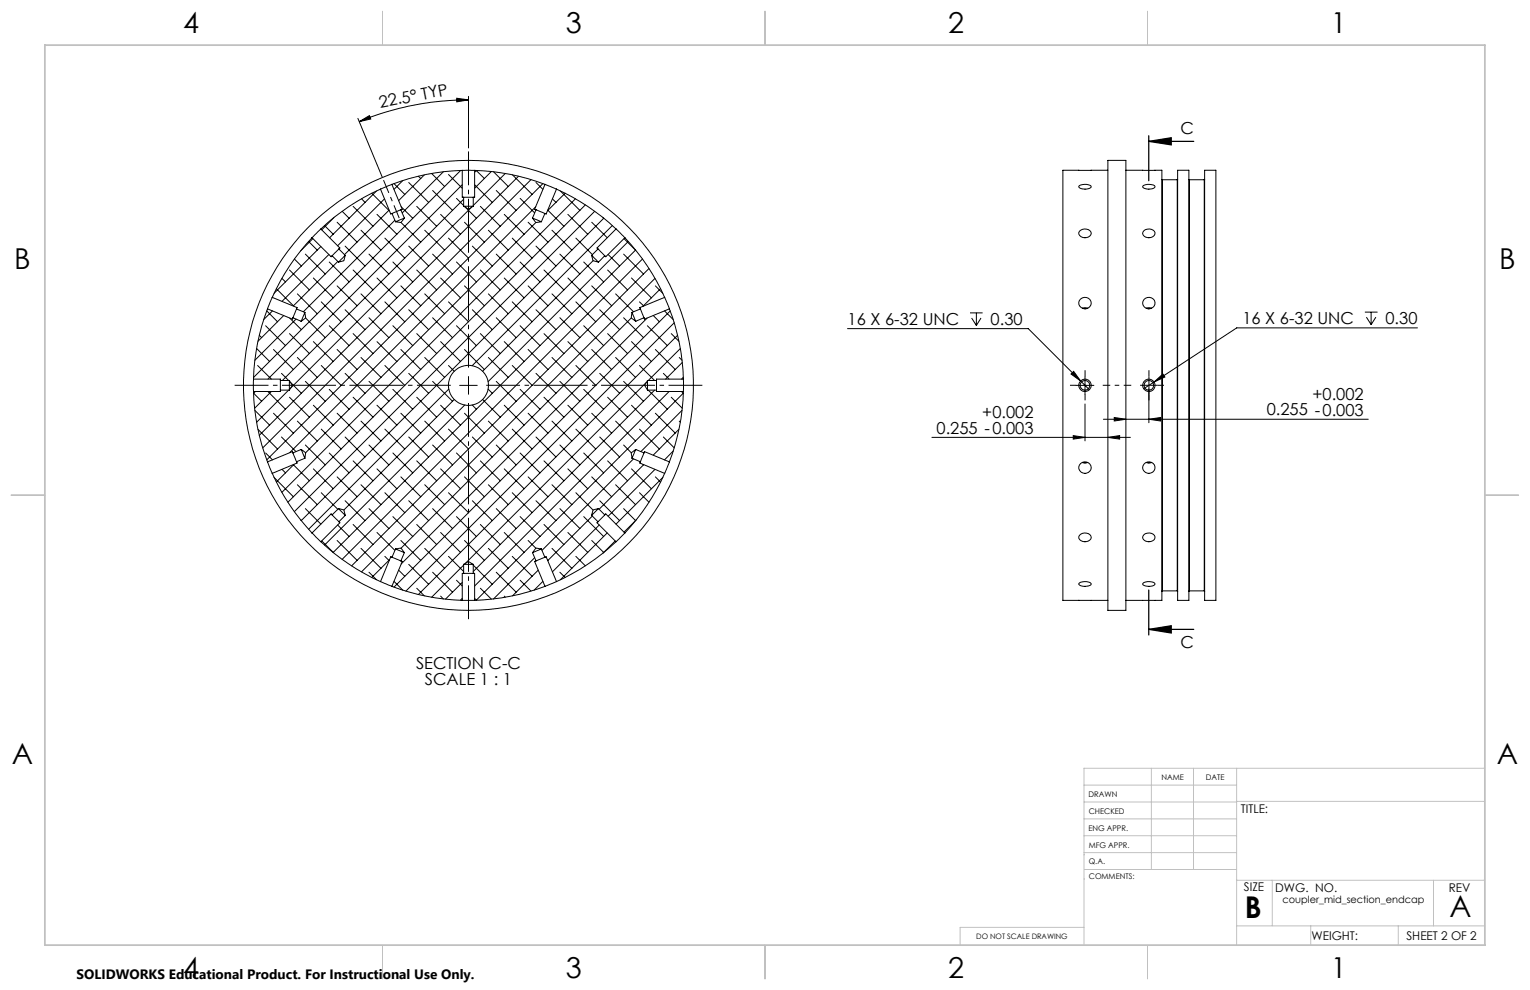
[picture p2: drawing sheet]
<svg xmlns="http://www.w3.org/2000/svg" width="432mm" height="279mm" viewBox="0 0 432 279" stroke-linecap="round" stroke-linejoin="round" font-family="sans-serif">
<g fill="none" stroke="#000" stroke-width=".28">
<path d="M101 33.4l6.8 16.5M101.4 34.3l2.8-1.7 .4 1zM128.9 27.7l3.3 .5-3.3 .6zM132.2 28.2a80.5 80.5 0 0 0-30.8 6.1M132.2 27.2v14.6M96.6 59.6l1.9 2M99.7 58.2l5.6 5.7M102 56.1l1 1M104.9 54.5l4.8 4.9M106.3 53.9l-13.3 13.2M107.4 53.4a59.6 59.6 0 0 0-16.8 11.2M107.4 53.4l2.9 7 .3-.1"/>
<path d="M108.5 56.1l-13.2 13.3M109.8 59.3l-12.6 12.6M110.6 52l-3.2 1.4M110.6 52l2.9 7.1-.4 .1M111.2 51.8l3 3.1M113.1 59.2l-2.5 1.1M113.1 59.2l1 2.4M113.2 58.3l3.3 3.3M113.7 51l-2.5 2.4M115.4 51.5l5.6 5.6M117.6 58.2l5.6 5.7M118.1 49.7l.6 .7"/>
<path d="M119.8 49.4l-7.3 7.2M121.8 49l3.7 3.6M122.1 53.8l5.6 5.6M125.1 48.5l-11.6 11.6M126.6 49.2l3.9 3.9M128.8 56l2 2M130 48.2l-58.5 58.3M130.5 52.1l-54.9 54.9M130.5 48.1h3.4M130.5 48.1a59.9 59.9 0 0 0-19.9 3.9M130.5 48.1v7.6h.3M130.8 56.2l-51.1 51.2"/>
<path d="M130.8 58.2l1.4 .8 1.4-.8M130.8 58.2h2.8M130.8 55.7h2.8M130.8 55.7v2.5M131.4 58.5l3 3.1M133 58.5l-51 51.1M133.6 55.7v2.5M133.9 52.1l5 5M133.9 48.1a59.9 59.9 0 0 1 19.9 3.9M133.9 48.1v7.6h-.3M134.4 48.1l2.3 2.3M134.5 48.1l-.6 .5"/>
<path d="M135.6 58.2l5.6 5.7M138.7 48.4l-4.8 4.7M139.3 48.5l4.1 4.1M140.1 53.8l5.6 5.6M142.6 49l-9 9M144.6 49.4l5.6 5.5M146.3 49.7l-73.1 73.2M146.8 56l4.1 4.1M149.9 50.7l-75.7 75.7M151.2 58.3l-69.4 69.4M151.3 51.5l1.9 1.9M151.3 59.2l2.5 1.1"/>
<path d="M151.3 59.2l-1 2.4M153.2 51.8l-77.9 78M153.8 52l3.3 1.4M153.8 52l-2.9 7.1 .4 .1M154.6 59.3l4.5 4.6M155.9 56.1l1 1M157.1 53.4a60.1 60.1 0 0 1 16.7 11.2M157.1 53.4l-3 7-.3-.1M158.2 53.9l5.5 5.5M159.5 54.5l-5 5M162.4 56.1l-82.8 82.9M165.2 57.8l-84 83.9"/>
<path d="M167.9 59.6l-84.8 84.8M304.6 52.4a2.86 2.86 0 0 1 3.4 .3 2.74 2.74 0 0 1-3.5 .1zM312.7 45.3h5v127h-5zM312.7 48h-12.7v121.4h12.7M317.7 48h10.2v121.4h-10.2M322.6 52.5a3.1 3.1 0 0 1 3.4 .1 1.75 1.75 0 0 1-2.1 .8 1.52 1.52 0 0 1-1.4-.7zM327.9 50.6l.1 .1M328 50.7v116.1M328 50.7h4.2M332.2 50.7v116.1M332.4 50.6l-.2 .1M332.4 48h3.1v121.4h-3.1z"/>
<path d="M335.5 50.6l.2 .1M335.7 50.7v116.1M335.7 50.7h4.2M339.9 50.7v116.1M340 50.6l-.1 .1M340 48h3.1v121.4h-3.1zM79.6 78.6l1 1M81.7 76.2l5.6 5.6M83.1 73.1l2 2M86.2 71.7l5.6 5.6M87.1 68.2l2.4 2.4M88.1 67.1a60.5 60.5 0 0 0-11.3 16.8"/>
<path d="M88.1 67.1l5.4 5.4 .2-.3M88.3 67.3l-3.5 3.5M88.4 78.5l5.7 5.6M90.6 69.6l-13.3 13.2M90.6 64.6l-2.5 2.5M90.6 64.6l5.3 5.4-.3 .3M91.6 63.6l2.5 2.5M92.8 71.8l-13.2 13.3M92.9 73.9l5.6 5.7M93.7 72.2l1.8 1.8M94.3 61.4l-3.5 3.5M95.1 62.7l5.7 5.6"/>
<path d="M95.3 73.8l-12.5 12.6M95.6 70.3l-1.9 1.9M95.6 70.3l1.8 1.8M97.4 69.5l5.6 5.6M97.4 72.1l-.4 1.5-1.5 .4M97.4 72.1l-1.9 1.9M99.7 76.2l5.6 5.6M101.9 65l5.6 5.6M104.1 71.7l5.6 5.6M106.4 78.5l5.6 5.6M106.4 60.5l5.6 5.6M108.6 67.2l5.6 5.6"/>
<path d="M110.6 60.3l1 2.3M110.9 73.9l5.6 5.7M111.4 62.2l-25.8 25.8M113.2 62.8l5.5 5.5M114.1 61.6l-.9 1.2-1.6-.2M114.1 61.6l-2.5 1M115.4 69.5l5.6 5.6M117.6 76.2l5.6 5.6M119.9 65l5.6 5.6M122.1 71.7l5.6 5.6M124.4 78.5l5.6 5.6M124.4 60.5l5.6 5.6"/>
<path d="M126.6 67.2l5.6 5.6M128.8 73.9l5.6 5.7M131.1 62.7l5.6 5.6M133.3 69.5l5.6 5.6M135.6 76.2l5.6 5.6M137.8 65l5.6 5.6M140.1 71.7l5.6 5.6M142.3 78.5l5.6 5.6M142.3 60.5l5.6 5.6M144.6 67.2l5.6 5.6M146.8 73.9l5.6 5.7M149 62.7l5.7 5.6"/>
<path d="M150.3 61.6l.9 1.2 1.6-.2M150.3 61.6l2.5 1M151.2 62.8l-64.9 65M151.3 69.5l5.6 5.6M153.5 76.2l5.6 5.6M153.7 60.3h.1M153.8 60.3l-1 2.3M155.8 65l5.6 5.6M158 71.7l5.7 5.6M160.3 78.5l5.6 5.6M160.3 60.5l5.6 5.6M162.5 67.2l4.7 4.7"/>
<path d="M164.7 73.9l5.7 5.7M167 72.1l.4 1.5 1.5 .4M167 72.1l1.9 1.9M167 62.7l4.4 4.4M167.4 73.6l-31.2 31.2M168.8 70.3l1.9 1.9M168.8 70.3l-1.8 1.8M170.1 61.4l.3 .2-85.4 85.3M170.7 72.2l-1.8 1.8M171.5 76.2l5.6 5.6M171.6 71.8l3.3 3.3M172.8 63.6l-39.5 39.6"/>
<path d="M173.8 64.6l2.6 2.5M173.8 64.6l-5.3 5.4 .3 .3M176 71.7l5.6 5.6M176.1 67.3l3.3 3.3M176.4 67.1a60.5 60.5 0 0 1 11.2 16.8M176.4 67.1l-5.4 5.4-.3-.3M177.3 68.2l-39.5 39.5M178.2 78.5l5.6 5.6M179.4 70.6l-85.4 85.3-3.2-3.3M181.3 73.1l-84.7 84.8M183.2 75.8l-84 83.9M184.9 78.6l-82.9 82.8"/>
<path d="M304.6 65.3a1.98 1.98 0 0 1 3.4 .6 1.84 1.84 0 0 1-1.9 1.2 1.84 1.84 0 0 1-1.7-1.4zM322.9 65.1a2.04 2.04 0 0 1 3.1 .6 1.82 1.82 0 0 1-1.7 1.4 1.82 1.82 0 0 1-1.8-1.2zM72.4 98.4l3.7 3.6M73.2 94.6l.6 .7M75 91.9l5.6 5.6M75.3 87.7l3 3.1M75.5 87.2a59.5 59.5 0 0 0-4 19.8M75.5 87.2l7 2.9 .2-.4M76.8 83.9l-1.3 3.3M76.8 83.9l7.1 2.9-.2 .4M76.9 87.7l-2.5 2.5M77.2 98.6l5.6 5.7"/>
<path d="M78 81.5l4.8 4.8M80.1 89l-7.3 7.3M81.7 94.2l5.6 5.6M81.8 89.8l3.3 3.2M82.7 89.7l2.3 1M83.5 90.1l-11.6 11.6M83.7 87.2l-1 2.5M83.7 87.2l2.3 1M83.9 82.9l5.6 5.6M86 88.2l.3 1.5-1.3 1M86 88.2l-1 2.5M86.3 89.7l5.5 5.6"/>
<path d="M88.4 96.4l5.7 5.6M90.7 85.2l5.6 5.6M92.9 91.9l5.6 5.6M95.1 98.6l5.7 5.7M95.1 80.7l5.7 5.6M97.4 87.4l5.6 5.6M99.7 94.2l5.6 5.6M101.9 82.9l5.6 5.6M104.1 89.7l5.6 5.6M106.4 96.4l5.6 5.6M108.6 85.2l5.6 5.6M110.9 91.9l5.6 5.6"/>
<path d="M113.1 98.6l5.6 5.7M113.1 80.7l5.6 5.6M115.4 87.4l5.6 5.6M117.6 94.2l5.6 5.6M119.9 82.9l5.6 5.6M122.1 89.7l5.6 5.6M124.4 96.4l5.6 5.6M126.6 85.2l5.6 5.6M128.8 91.9l5.6 5.6M131.1 98.6l5.6 5.7M131.1 80.7l5.6 5.6M133.3 87.4l5.6 5.6"/>
<path d="M135.6 94.2l5.6 5.6M137.8 82.9l5.6 5.6M140.1 89.7l5.6 5.6M142.3 96.4l5.6 5.6M144.6 85.2l5.6 5.6M146.8 91.9l5.6 5.6M149 98.6l5.7 5.7M149 80.7l5.7 5.6M151.3 87.4l5.6 5.6M153.5 94.2l5.6 5.6M155.8 82.9l5.6 5.6M158 89.7l5.7 5.6"/>
<path d="M160.3 96.4l5.6 5.6M162.5 85.2l5.6 5.6M164.7 91.9l5.7 5.6M167 98.6l5.6 5.7M167 80.7l5.6 5.6M169.3 87.4l5.6 5.6M171.5 94.2l5.6 5.6M173.7 82.9l5.1 5.1M176 89.7l5.6 5.6M178.2 89.7l-65 65M178.2 96.4l5.6 5.6M178.4 88.2l-.2 1.5 1.2 1"/>
<path d="M178.4 88.2l1 2.5M180.5 85.2l1.2 1.2M180.7 87.2h.1M180.7 87.2l1.1 2.5M180.7 87.2l-2.3 1M181.8 89.7l-2.4 1M182.6 89.8l-69.4 69.4M182.7 91.9l5.6 5.6M184.4 89l1.7 1.8M185 98.6l5.6 5.7M185 80.7l2.1 2.1M186.4 81.5l-5 5"/>
<path d="M187.5 87.7l2.5 2.5M187.6 83.9l1.3 3.3M187.6 83.9l-7 2.9 .1 .4M188.9 87.2a59.5 59.5 0 0 1 4 19.8M188.9 87.2l-7 2.9-.1-.4M189.2 87.7l-78 78M189.4 94.2l2.2 2.1M190.3 91.1l-75.8 75.7M191.2 94.6l-73.1 73.2M192 98.4l-9 9M239.2 92.7h51l17.2 17.3M273.8 88.3h3.5"/>
<path d="M274.2 89.7l1.4 2.2M275.6 88.3v3.6M276.9 89.7l-1.3 2.2M305.5 87h1.4M323.5 87h1.5M385.2 88.1h3.6M385.6 89.5l1.4 2.1M387 88.1v3.5M388.3 89.5l-1.3 2.1M400 92.5h-51l-23.3 15.3M71.5 110.9l2.3 2.3M71.5 106.5h.1"/>
<path d="M71.5 107v3.5M71.5 110.5a59.9 59.9 0 0 0 4 19.9M71.5 107h7.6v.4M71.9 115.8l4.2 4.2M72.1 110.5l-.6 .5M72.7 103.2l3.9 3.8M75.6 110.5l5 5M76.6 110.5l-4.7 4.7M77.2 116.6l5.6 5.6M79.1 107.4v2.7M79.1 110.1v.4h-7.6M79.1 110.1h2.6"/>
<path d="M79.1 107.4h2.6M79.4 105.4l2.1 2M81.5 110.1l-9.1 9.1M81.7 107.4l.8 1.3-.8 1.4M81.7 107.4v2.7M81.7 112.1l5.6 5.6M82 107.9l3.1 3.1M83.9 118.9l5.6 5.6M83.9 100.9l5.6 5.6M86.2 107.6l5.6 5.6M88.4 114.4l5.7 5.6M90.7 103.2l5.6 5.6"/>
<path d="M92.9 109.9l5.6 5.6M95.1 116.6l5.7 5.6M97.4 105.4l5.6 5.6M99.7 112.1l5.6 5.6M101.9 118.9l5.6 5.6M101.9 100.9l5.6 5.6M104.1 107.6l5.6 5.6M106.4 114.4l5.6 5.6M108.6 103.2l5.6 5.6M110.9 109.9l5.6 5.6M113.1 116.6l5.6 5.6M115.4 105.4l5.6 5.6"/>
<path d="M117.6 112.1l5.6 5.6M119.9 118.9l5.6 5.6M119.9 100.9l5.6 5.6M122.1 107.6l5.6 5.6M124.4 114.4l5.6 5.6M126.6 103.2l1.6 1.6M126.6 109.8l-39.5 39.6M128.2 112.7l-31.2 31.2M129.7 108.8h5M131.1 116.6l5.6 5.6M131.2 114.3l-39.6 39.5M132.2 106.3v5"/>
<path d="M133.3 114.3l1.1 1.2M136.2 112.7l5 5M137.8 109.8l1.1 1.2M137.8 118.9l5.6 5.6M137.8 100.9l5.6 5.6M140.1 107.6l5.6 5.6M142.3 114.4l5.6 5.6M144.6 103.2l5.6 5.6M146.8 109.9l5.6 5.6M149 116.6l5.7 5.6M151.3 105.4l5.6 5.6M153.5 112.1l5.6 5.6"/>
<path d="M155.8 118.9l5.6 5.6M155.8 100.9l5.6 5.6M158 107.6l5.7 5.6M160.3 114.4l5.6 5.6M162.5 103.2l5.6 5.6M164.7 109.9l5.7 5.6M167 116.6l5.6 5.6M169.3 105.4l5.6 5.6M171.5 112.1l5.6 5.6M173.7 118.9l5.7 5.6M173.7 100.9l5.7 5.6M176 107.6l5.6 5.6"/>
<path d="M178.2 114.4l5.6 5.6M180.5 103.2l4.2 4.2M182.4 107.9l-51 51.1M182.7 107.4l-.8 1.3 .8 1.4M182.7 107.4v2.7M182.7 110.1h2.6M182.7 107.4h2.6M183 110.1l5.3 5.4M184.7 110.1l-51.1 51.2M185 116.6l5.6 5.6M185.3 107.4v2.7M185.3 110.1v.4h7.6"/>
<path d="M187.2 105.4l1.6 1.6M188.8 110.5l-54.9 54.9M189.4 112.1l3.1 3.1M191.7 118.9l.3 .3M191.7 100.9l.8 .8M192.3 110.5l.6 .4-58.5 58.5M192.5 115.8l-11.6 11.7M192.5 102.3l-4.6 4.7M192.9 106.5l-.6 .5M192.9 107v3.5M192.9 110.5a59.9 59.9 0 0 1-4 19.9M192.9 107h-7.6v.4"/>
<path d="M302.3 105.6l.7-.8 2 2.7zM303.7 108.8h5M306.2 106.3v5M306.2 114v10.4M311.4 118.3h74.8M314.5 117.8l3.2 .5-3.2 .5zM324.2 118.3l3.4-.5v1zM324.2 109.7v9.6M325.7 107.8l2.5-2.2 .6 .8zM325.7 107.8l-2.9 1.9M72.8 121.2l5.5 5.5M75 127.8l1.9 2"/>
<path d="M75.5 130.4l1.3 3.2M76.8 133.6a60.5 60.5 0 0 0 11.3 16.8M77.3 134.7l5.5 5.5M79.4 123.3l4.1 4.2M79.6 132.5l1 1M82.7 127.8l1 2.5M82.7 127.8l-.2-.3-7 2.9M82.8 131.1l4.5 4.6M83 131.1l-5 4.9M83.7 130.3h.1M83.7 130.3l.2 .4-7.1 2.9M83.9 136.8l5.6 5.6"/>
<path d="M85 126.9l1.3 .9-.3 1.5M85 126.9l1 2.4M85 126.9l-2.3 .9M86 129.3l-2.3 1M86.2 125.6l5.6 5.6M88.4 132.3l5.7 5.6M90.7 139.1l4.6 4.6M90.7 121.1l5.6 5.6M92.9 127.8l5.6 5.7M95.1 134.6l5.7 5.6M97.4 123.3l5.6 5.7M99.7 130.1l5.6 5.6"/>
<path d="M101.9 136.8l5.6 5.6M104.1 125.6l5.6 5.6M106.4 132.3l5.6 5.6M108.6 139.1l5.6 5.6M108.6 121.1l5.6 5.6M110.9 127.8l5.6 5.7M113.1 134.6l5.6 5.6M115.4 123.3l5.6 5.7M117.6 130.1l5.6 5.6M119.9 136.8l5.6 5.6M122.1 125.6l5.6 5.6M124.4 132.3l5.6 5.6"/>
<path d="M126.6 139.1l5.6 5.6M126.6 121.1l5.6 5.6M128.8 127.8l5.6 5.7M131.1 134.6l5.6 5.6M133.3 123.3l5.6 5.7M135.6 130.1l5.6 5.6M137.8 136.8l5.6 5.6M140.1 125.6l5.6 5.6M142.3 132.3l5.6 5.6M144.6 139.1l5.6 5.6M144.6 121.1l5.6 5.6M146.8 127.8l5.6 5.7"/>
<path d="M149 134.6l5.7 5.6M151.3 123.3l5.6 5.7M153.5 130.1l5.6 5.6M155.8 136.8l5.6 5.6M158 125.6l5.7 5.6M160.3 132.3l5.6 5.6M162.5 139.1l4.9 4.8M162.5 121.1l5.6 5.6M164.7 127.8l5.7 5.7M167 134.6l5.6 5.6M169.3 123.3l5.6 5.7M171.5 130.1l5.6 5.6"/>
<path d="M173.7 136.8l5.7 5.6M176 125.6l2.2 2.2M178.2 132.3l5.6 5.6M178.4 129.3l2.3 1M178.8 129.5l-25.8 25.8M179.4 126.9l-1.2 .9 .2 1.5M179.4 126.9l-1 2.4M179.4 126.9l2.4 .9M180.5 139.1l2.7 2.6M180.5 121.1l5.6 5.6M180.7 130.3h.1M180.7 130.3l-.1 .4 7 2.9"/>
<path d="M181.4 131.1l.2 .1M181.7 131.1l-12.6 12.6M181.8 127.8l-1.1 2.5M181.8 127.8l.1-.3 7 2.9M184.9 132.5l-13.3 13.2M185 134.6l1.4 1.4M187.1 134.7l-13.3 13.2M187.2 123.3l3.1 3.1M187.6 133.6a60.5 60.5 0 0 1-11.2 16.8M188.9 130.4l-1.3 3.2M190 127.3l-2.5 2.5M191.6 121.2l-7.2 7.2"/>
<path d="M263 123.4h56M302.9 122.9l3.3 .5-3.3 .5zM305.5 130.5l.7 .2 .8-.2M312.7 123.4l3.3-.5v1zM323.5 130.5l.7 .2 .8-.2M84.8 146.7l.3 .2M86.2 143.5l4.4 4.4M88.1 150.4l2.5 2.5M90.6 152.9a61.7 61.7 0 0 0 16.8 11.2M93.7 145.3l1.9 1.9M93.7 145.3l-.2-.3-5.4 5.4M95.1 152.5l5.7 5.7"/>
<path d="M95.3 148.2l3.2 3.2M95.5 143.5l1.5 .4 .4 1.6M95.5 143.5l1.9 2M95.5 143.5l-1.8 1.8M95.6 147.2l.3 .3-5.3 5.4M97.4 141.3l5.6 5.6M97.4 145.5l-1.8 1.7M99.7 148l5.6 5.7M101.9 154.8l5.6 5.6M104.1 143.5l5.6 5.7M106.4 150.3l5 5M108.6 157l1.2 1.2"/>
<path d="M109.9 158l-5 5M110.6 157.3l2.5 1M110.6 157.3l-.3-.2-2.9 7M110.7 157.2l-.1 .1M110.9 145.8l5.6 5.6M111.6 154.9l1-.1a.54 .54 0 0 1 .8 .2l.7 1M111.6 154.9l2.5 1.1M111.6 154.9l-1 2.4M113.1 152.5l5.6 5.7M113.1 158.3l.4 .2-2.9 7M114.1 156l-1 2.3M115.4 159.3l5.6 5.6"/>
<path d="M115.4 141.3l5.6 5.6M117.6 148l5.6 5.7M119.9 154.8l5.6 5.6M122.1 143.5l5.6 5.7M124.4 150.3l5.6 5.6M126.6 157l4.2 4.3M128.8 145.8l5.6 5.6M130.8 159.5l-9 9.1M130.8 159.3l1.4-.8 1.4 .8M130.8 159.3h2.8M130.8 159.3v2.5M131.1 152.5l5.6 5.7"/>
<path d="M133.3 141.3l5.6 5.6M133.6 159.5l5.3 5.4M133.6 159.3v2.5M135.6 148l5.6 5.7M137.8 154.8l5.6 5.6M140.1 143.5l5.6 5.7M142.3 150.3l5.6 5.6M144.6 157l5.6 5.6M146.8 145.8l5.6 5.6M149 152.5l2.2 2.2M150.3 156l1 2.3M150.9 157.4l-11.6 11.7"/>
<path d="M151.3 141.3l5.6 5.6M151.3 158.3l-.4 .2 2.9 7M152.8 154.9l-1.6-.2-.9 1.3M152.8 154.9l-2.5 1.1M152.8 154.9l1 2.4M153.5 148l5.6 5.7M153.7 157.2l.1 .1M153.8 157.3l-2.5 1M153.8 157.3l.3-.2 3 7M154.5 158l.2 .2M155.8 154.8l5.6 5.6M158 143.5l5.7 5.7"/>
<path d="M160.3 150.3l5.6 5.6M162.5 157l2.7 2.7M164.7 145.8l5.7 5.6M167 145.5l1.8 1.7M167 152.5l3.4 3.4M167.2 145.6l-12.6 12.6M168.8 147.2l-.3 .3 5.3 5.4M168.9 143.5l-1.5 .4-.4 1.6M168.9 143.5l-1.9 2M168.9 143.5l1.8 1.8M169.1 148.2l-13.2 13.2M169.3 141.3l5.6 5.6"/>
<path d="M170.7 145.3l-1.9 1.9M170.7 145.3l.3-.3 5.4 5.4M171.4 150.4l-13.2 13.2M173.6 152.6l-3.5 3.5M173.8 152.9a62.2 62.2 0 0 1-16.7 11.2M176 143.5l3.4 3.4M176.4 150.4l-2.6 2.5M179.6 146.7l-3.5 3.5M304.6 151.1a1.95 1.95 0 0 1 3.4 .6 1.86 1.86 0 0 1-1.9 1.2 1.86 1.86 0 0 1-1.7-1.4zM322.9 150.9a2.02 2.02 0 0 1 3.1 .6 1.85 1.85 0 0 1-3.1 .9 .94 .94 0 0 1 0-1.5zM104.1 161.5l2.2 2.1M107.4 164.1l3.2 1.4"/>
<path d="M110.6 165.5a62.4 62.4 0 0 0 19.9 3.9M111.2 164.1l2.5 2.4M112.5 160.9l1.7 1.7M117.6 166l2.2 2.2M122.1 161.5l5.6 5.6M124.4 168.2l.7 .9M128.8 163.8l1.7 1.6M130.5 164.4l-4.8 4.7M130.5 168.9l-.6 .5M130.5 169.4h3.4M130.8 161.8h2.8M130.8 161.8h-.3v7.6"/>
<path d="M133.6 161.8h.3v7.6M133.9 168.9l.5 .5M135.6 166l3.1 3.1M140.1 161.5l5.6 5.6M142.3 168.2l.3 .4M146.8 163.8l3.1 3M151.9 160.9l-7.3 7.3M153.2 164.1l-2.5 2.4M153.8 165.5a62.4 62.4 0 0 1-19.9 3.9M157.1 164.1l-3.3 1.4M158 161.5l1.5 1.5M304.6 164.5a2.79 2.79 0 0 1 3.4 .3 2.87 2.87 0 0 1-3.5 .2z"/>
<path d="M322.6 164.6a2.94 2.94 0 0 1 3.4 .1 1.74 1.74 0 0 1-2.1 .8 1.42 1.42 0 0 1-1.4-.7zM328 166.8l-.1 .1M328 166.8h4.2M332.2 166.8l.2 .1M335.7 166.8l-.2 .1M335.7 166.8h4.2M339.9 166.8l.1 .1"/>
<circle cx="306.2" cy="85.5" r="1.7"/>
<circle cx="324.3" cy="85.5" r="1.7"/>
<circle cx="132.2" cy="108.8" r="5.7"/>
<circle cx="132.2" cy="108.8" r="63.5"/>
<circle cx="306.2" cy="108.8" r="1.35"/>
<circle cx="306.2" cy="108.7" r="1.75"/>
<circle cx="324.2" cy="108.8" r="1.35"/>
<circle cx="324.2" cy="108.7" r="1.75"/>
<circle cx="306.2" cy="131.9" r="1.68"/>
<circle cx="324.3" cy="131.9" r="1.68"/>
</g>
<path d="M324.2 39.9l6.4-1v2zM324.2 39.9h12.7M324.2 38.3v12.7M324.2 177.6l6.4-1v2zM324.2 166.5v12.7M324.2 177.6h12.7" fill="none" stroke="#000" stroke-width=".35"/>
<path d="M303.7 108.7h-1.7M306.2 106.2v-1.7M306.2 111.2v1.8M324.3 108.7v-2.5M324.3 108.7h-2.5M324.3 108.7v2.5M324.3 108.7h2.5M324.3 106.2v-1.7M324.3 111.2v1.8M326.8 108.7h1.7" fill="none" stroke="#000" stroke-width=".28" stroke-dasharray="15.2 1.3 1.3 1.3" stroke-linecap="butt"/>
<path d="M311.2 108.7h8.1" fill="none" stroke="#000" stroke-width=".28" stroke-dasharray="15.2 1.3 1.3 1.3" stroke-dashoffset="13.1" stroke-linecap="butt"/>
<path d="M112.7 61.6l-4.5-10.8" fill="none" stroke="#000" stroke-width=".28" stroke-dasharray="15.2 1.3 1.3 1.3" stroke-dashoffset="11.3" stroke-linecap="butt"/>
<path d="M127.2 108.7h-61M132.2 103.7v-61M132.2 113.7v61M137.2 108.7h61" fill="none" stroke="#000" stroke-width=".28" stroke-dasharray="15.2 1.3 1.3 1.3" stroke-dashoffset="5.7" stroke-linecap="butt"/>
<g fill="none" stroke="#c0c0c0" stroke-width=".28">
<path d="M108 3.2v9.5M215.9 3.2v9.5M323.8 3.2v9.5M3.1 139.7h9.6M419.1 139.7h9.5M324.9 216.8v28.6M336.8 216.8v28.6M349 216.8v49.9M419.1 216.8h-113.2v49.9M305.9 231.1h43.1M305.9 226.3h43.1M305.9 221.6h43.1"/>
<path d="M305.9 235.9h43.1M349 226.2h70.1M305.9 248.1h.1M305.9 240.6h43.1M305.9 241.2h.1M306 245.4h43M349 248.4h70.1M359.1 248.4v12.9M404.6 248.4v12.9M108 266.7v9.6M215.9 266.7v9.6M305.9 261.7h-34.9v5"/>
<path d="M323.8 266.7v9.6M349 261.3h70.1M369.9 261.3v5.4M394.6 261.3v5.4"/>
</g>
<path d="M12.7 12.7h406.4v254h-406.4z" fill="none" stroke="#c0c0c0" stroke-width=".5"/>
<g fill="#000">
<path d="M128.9 27.7l3.3 .5-3.3 .6zM101.4 34.3l2.8-1.7 .4 1z"/>
<path d="M324.2 39.9l6.4-1v2zM324.2 177.6l6.4-1v2z"/>
<path d="M303 104.8l-.7 .8 2.7 1.9zM325.7 107.8l3.1-1.4-.6-.8z"/>
<path d="M312.7 123.4l3.3-.5v1zM302.9 122.9l3.3 .5-3.3 .5zM324.2 118.3l3.4-.5v1zM314.5 117.8l3.2 .5-3.2 .5z"/>
</g>
<g font-size="8.5">
<text x="351.3" y="259">B</text>
<text x="409.1" y="258.9">A</text>
</g>
<g font-size="8.1">
<text x="51.7" y="9.3">4</text>
<text x="159.7" y="9.3">3</text>
<text x="267.6" y="9.3">2</text>
<text x="375.6" y="9.3">1</text>
<text x="4" y="76">B</text>
<text x="423.1" y="76">B</text>
<text x="3.3" y="215.7">A</text>
<text x="422.4" y="215.7">A</text>
<text x="51.7" y="276">4</text>
<text x="159.7" y="276">3</text>
<text x="267.6" y="276">2</text>
<text x="375.6" y="276">1</text>
</g>
<g font-size="4.7">
<text x="107.3" y="30.4" transform="rotate(-11 107.3 30.4)">22.5° TYP</text>
<text x="333.2" y="37.7">C</text>
<text x="239.2" y="91.7">16 X 6-32 UNC</text>
<text x="279.6" y="91.7">0.30</text>
<text x="350.6" y="91.4">16 X 6-32 UNC</text>
<text x="391" y="91.4">0.30</text>
<text x="370.4" y="112.8">+0.002</text>
<text x="277.2" y="117.9">+0.002</text>
<text x="357.5" y="117.2">0.255 -0.003</text>
<text x="264.3" y="122.4">0.255 -0.003</text>
<text x="333.2" y="183">C</text>
<text x="117.4" y="188.9">SECTION C-C</text>
<text x="119.9" y="193.5">SCALE 1 : 1</text>
</g>
<text font-size="3.8" x="21.6" y="276.3">SOLIDWORKS Educational Product. For Instructional Use Only.</text>
<g font-size="3.4">
<text x="350.2" y="229.5">TITLE:</text>
<text x="351.1" y="251.6">SIZE</text>
<text x="359.9" y="251.6">DWG. NO.</text>
<text x="408.9" y="251.7">REV</text>
<text x="370.1" y="265.3">WEIGHT:</text>
<text x="396.9" y="265.2">SHEET 2 OF 2</text>
</g>
<text font-size="2.8" x="362" y="254.8">coupler_mid_section_endcap</text>
<g font-size="2.2">
<text x="327.8" y="220.1">NAME</text>
<text x="340.3" y="220.2">DATE</text>
<text x="307.2" y="224.9">DRAWN</text>
<text x="307.3" y="229.8">CHECKED</text>
<text x="307.2" y="234.5">ENG APPR.</text>
<text x="307.3" y="239.2">MFG APPR.</text>
<text x="307.3" y="243.9">Q.A.</text>
<text x="307.3" y="248.1">COMMENTS:</text>
</g>
<text font-size="2.1" x="275.5" y="265.1">DO NOT SCALE DRAWING</text>
</svg>
